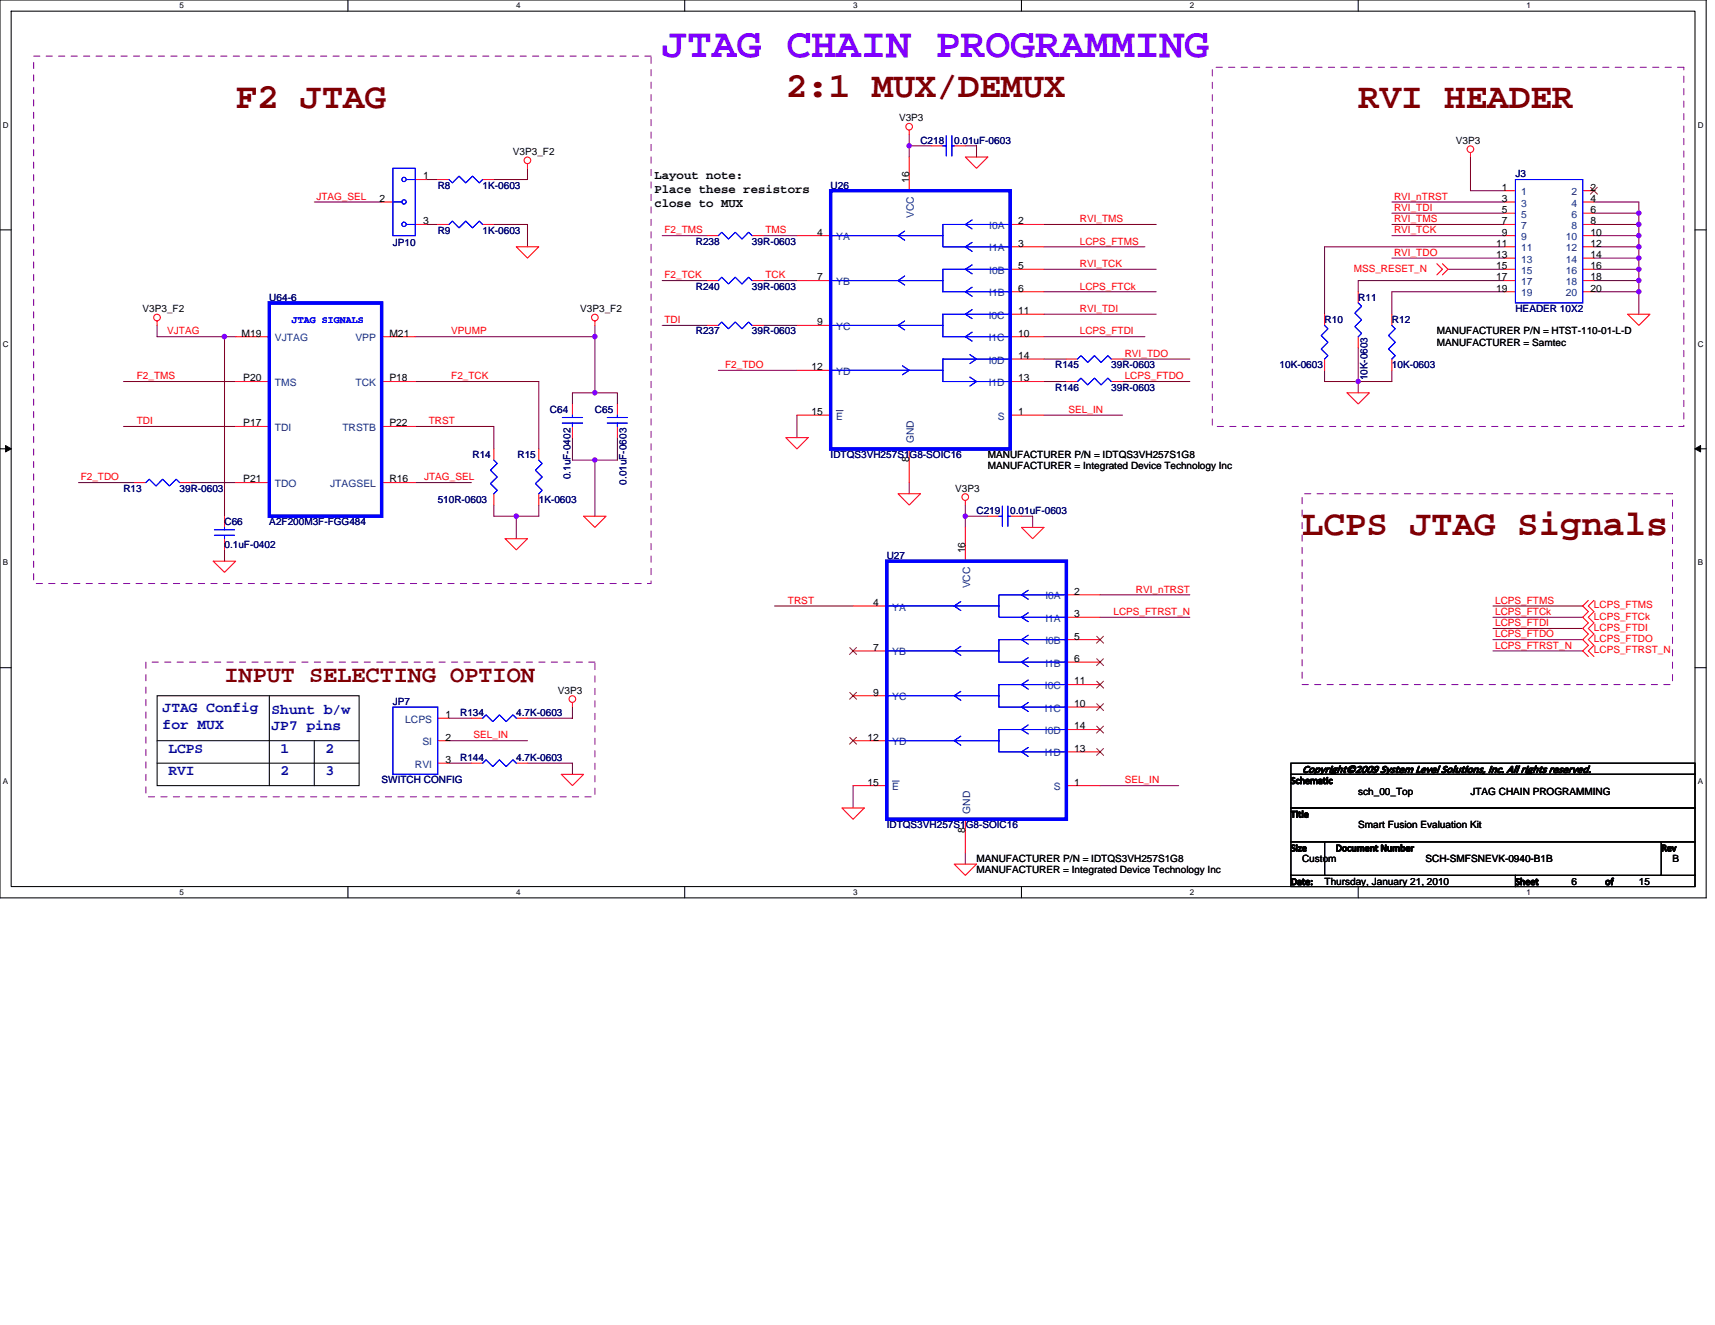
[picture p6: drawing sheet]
<svg xmlns="http://www.w3.org/2000/svg" width="279mm" height="216mm" viewBox="0 0 279 216" stroke-linecap="round" stroke-linejoin="round" font-family="sans-serif">
<path d="M0 0h278v146.3h-278zM1.8 1.8h274.3v142.7h-274.3z" fill="none" stroke="#000" stroke-width=".17"/>
<g fill="#fff">
<path d="M29.3 .2h.7v1.5h-.7z"/>
<path d="M29.3 144.7h.7v1.4h-.7z"/>
</g>
<path d="M56.7 0v1.8M56.7 144.5v1.8" fill="none" stroke="#000" stroke-width=".17"/>
<g fill="#fff">
<path d="M84.1 .2h.7v1.5h-.7z"/>
<path d="M84.1 144.7h.7v1.4h-.7z"/>
</g>
<path d="M111.5 0v1.8M111.5 144.5v1.8" fill="none" stroke="#000" stroke-width=".17"/>
<g fill="#fff">
<path d="M139 .2h.7v1.5h-.7z"/>
<path d="M139 144.7h.7v1.4h-.7z"/>
</g>
<path d="M166.4 0v1.8M166.4 144.5v1.8" fill="none" stroke="#000" stroke-width=".17"/>
<g fill="#fff">
<path d="M193.8 .2h.8v1.5h-.8z"/>
<path d="M193.8 144.7h.8v1.4h-.8z"/>
</g>
<path d="M221.3 0v1.8M221.3 144.5v1.8" fill="none" stroke="#000" stroke-width=".17"/>
<g fill="#fff">
<path d="M248.7 .2h.7v1.5h-.7z"/>
<path d="M248.7 144.7h.7v1.4h-.7z"/>
<path d="M.5 19.6h.9v1.5h-.9z"/>
<path d="M276.6 19.6h1v1.5h-1z"/>
<path d="M.5 55.3h.9v1.4h-.9z"/>
<path d="M276.6 55.3h1v1.4h-1z"/>
</g>
<path d="M0 37.5h1.8M276.1 37.5h1.9" fill="none" stroke="#000" stroke-width=".17"/>
<g fill="#fff">
<path d="M.5 91h.8v1.4h-.8z"/>
<path d="M276.6 91h.9v1.4h-.9z"/>
</g>
<path d="M0 73.1h1.8M276.1 73.1h1.9" fill="none" stroke="#000" stroke-width=".17"/>
<path d="M.9 72.6l.9 .5-.9 .5zM276.1 73.1l1-.5v1z" fill="#000" stroke="#000" stroke-width=".16"/>
<g fill="#fff">
<path d="M.5 126.6h.8v1.5h-.8z"/>
<path d="M276.6 126.6h.9v1.5h-.9z"/>
</g>
<g fill="none" stroke="#000" stroke-width=".17">
<path d="M0 108.8h1.8M25.6 113.4h32.9v14.6h-32.9zM43.9 113.4v14.6M276.1 108.8h1.9M25.6 120.7h32.9M25.6 124.4h32.9M51.2 120.7v7.3M210.3 126.2h65.8v5.5h-65.8zM210.3 131.7h65.8v5.5h-65.8zM210.3 137.2h5.5v5.4h-5.5zM210.3 124.4h65.8v1.8h-65.8zM215.8 137.2h54.9v5.4h-54.9z"/>
<path d="M270.7 137.2h5.4v5.4h-5.4zM210.3 142.6h36.6v1.9h-36.6zM246.9 142.6h29.2v1.9h-29.2z"/>
</g>
<g fill="none" stroke="#800040" stroke-width=".17">
<path d="M51.2 32.9h11M69.5 36.6h1.8M69.5 29.3h1.8M80.5 36.6h5.4v3.6M85.9 27.4v1.9h-5.4M107.9 38.4h7.3M124.4 38.4h5.4M148.1 21.9v1.9h3.7M148.1 23.8v1.8M157.3 23.8h1.8v1.8M170.1 36.6h18.3M226.8 32.9h18.2"/>
<path d="M226.8 36.6h18.2M226.8 38.4h18.2M226.8 34.7h18.2M239.6 25.6v5.5h5.4M259.7 32.9h7.3v18.3M259.7 36.6h7.3M259.7 38.4h7.3M259.7 34.7h7.3M25.6 53v1.9h12.8M36.6 54.9v29.2M67.6 54.9h29.3M96.9 53v11"/>
<path d="M107.9 45.7h7.3M107.9 53h7.3M124.4 45.7h5.4M124.4 53h5.4M170.1 54.9h16.4M170.1 47.5h18.3M170.1 40.2h16.4M170.1 43.9h18.3M170.1 58.5h3.6M170.1 51.2h18.3M182.9 58.5h10.9M221.3 56.7v7.3"/>
<path d="M226.8 42.1h18.2M235.9 43.9h9.1M245 47.5h-18.2v3.7M245 40.2h-29.2v11M245 45.7h-23.7v1.8M259.7 42.1h7.3M259.7 47.5h7.3M259.7 40.2h7.3M259.7 43.9h7.3M259.7 45.7h7.3M12.8 78.6h9.1M20.1 62.2h18.3"/>
<path d="M20.1 69.5h18.3M31.1 78.6h7.3M67.6 62.2h20.2v11M67.6 69.5h12.9v3.7M67.6 78.6h9.2M93.3 71.3v3.7h7.3v-3.7M96.9 64h3.7v1.8M96.9 64h-3.6v1.8M96.9 75v9.1M117 60.3h12.8M129.8 67.6v3.7M148.1 78.6v1.9"/>
<path d="M170.1 62.2h3.6M170.1 67.6h12.8M182.9 62.2h10.9M215.8 60.3v1.9h11v-1.9M36.6 89.6v1.8M80.5 82.3v1.8h7.3v-1.8M84.1 84.1v3.7M126.2 98.7h12.8M157.3 82.3v1.8h3.6M157.3 84.1v1.8M166.4 84.1h1.8v1.8M179.2 96.9h14.6"/>
<path d="M243.2 98.7h14.7M73.2 117h3.6M93.3 115.2v1.8h-7.4M179.2 100.6h14.6M243.2 100.6h14.7M243.2 106.1h14.7M243.2 104.2h14.7M243.2 102.4h14.7M73.2 120.7h12.7M73.2 124.4h3.6M85.9 124.4h7.4v1.8M139 128v3.7"/>
<path d="M157.3 139v1.8M179.2 128h12.8"/>
</g>
<g fill="#f0f" stroke="#f0f" stroke-width=".17">
<circle cx="96.9" cy="75" r=".35"/>
<circle cx="96.9" cy="54.8" r=".36"/>
<circle cx="36.6" cy="54.8" r=".36"/>
<circle cx="267" cy="38.4" r=".35"/>
<circle cx="267" cy="42" r=".35"/>
<circle cx="267" cy="36.6" r=".36"/>
<circle cx="84.1" cy="84.1" r=".35"/>
<circle cx="267" cy="40.2" r=".36"/>
<circle cx="267" cy="47.5" r=".35"/>
<circle cx="96.9" cy="64" r=".36"/>
<circle cx="267" cy="43.9" r=".35"/>
<circle cx="267" cy="45.7" r=".36"/>
<circle cx="157.3" cy="84.1" r=".35"/>
<circle cx="221.3" cy="62.2" r=".35"/>
<circle cx="148.1" cy="23.8" r=".35"/>
<circle cx="267" cy="34.7" r=".35"/>
</g>
<g fill="none" stroke="#f00" stroke-width=".17">
<path d="M62.2 32.9h1.8M67.6 36.6h1.9M67.6 29.3h1.9M71.3 36.6h1.9M71.3 29.3h1.9M78.6 36.6h1.9M78.6 29.3h1.9M85.9 26.7v.7M115.2 38.4h1.8M122.5 38.4h1.9M129.8 38.4h5.5M148.1 21.2v.7"/>
<path d="M148.1 25.6v5.5M151.8 23.8h1.8M155.4 23.8h1.9M157.3 25.6h3.6l-1.8 1.8zM164.6 36.6h5.5M239.6 24.9v.7M245 31.1h1.9M245 32.9h1.9M245 34.7h1.9M245 36.6h1.9M245 38.4h1.9M257.9 31.1h1.8"/>
<path d="M257.9 32.9h1.8M257.9 34.7h1.8M257.9 36.6h1.8M257.9 38.4h1.8M25.6 52.3v.7M38.4 54.9h5.5M62.2 54.9h5.4M84.1 40.2h3.7l-1.9 1.9zM96.9 52.3v.7M115.2 45.7h1.8M115.2 53h1.8M122.5 45.7h1.9"/>
<path d="M122.5 53h1.9M129.8 45.7h5.5M129.8 53h5.5M164.6 58.5h5.5M164.6 54.9h5.5M164.6 40.2h5.5M164.6 43.9h5.5M164.6 47.5h5.5M164.6 51.2h5.5M173.7 58.5h1.9M181 58.5h1.9M215.8 51.2v1.8"/>
<path d="M215.8 58.5v1.8M221.3 47.5v1.9M221.3 54.9v1.8M226.8 51.2v1.8M226.8 58.5v1.8M234.1 43l.9 .9-.9 .9M235 43l.9 .9-.9 .9M245 40.2h1.9M245 42.1h1.9M245 43.9h1.9M245 45.7h1.9M245 47.5h1.9"/>
<path d="M257.9 40.2h1.8M257.9 42.1h1.8M257.9 43.9h1.8M257.9 45.7h1.8M257.9 47.5h1.8M265.2 51.2h3.6l-1.8 1.8zM21.9 78.6h1.9M29.3 78.6h1.8M38.4 78.6h5.5M38.4 62.2h5.5M38.4 69.5h5.5M62.2 78.6h5.4"/>
<path d="M62.2 62.2h5.4M62.2 69.5h5.4M80.5 73.2v1.8M87.8 73.2v1.8M93.3 65.8v1.8M93.3 69.5v1.8M100.6 65.8v1.8M100.6 69.5v1.8M128 71.3h3.7l-1.9 1.9zM129.8 67.6h5.5M129.8 60.3h5.5M148.1 73.2v5.4"/>
<path d="M164.6 62.2h5.5M164.6 67.6h5.5M173.7 62.2h1.9M181 62.2h1.9M219.5 64h3.6l-1.8 1.8zM34.7 91.4h3.7l-1.8 1.9zM36.6 84.1v1.8M36.6 87.8v1.8M80.5 80.5v1.8M82.3 87.8h3.6l-1.8 1.8zM87.8 80.5v1.8M95.1 84.1h3.6l-1.8 1.8z"/>
<path d="M139 98.7h5.5M146.3 80.5h3.6l-1.8 1.8zM157.3 81.6v.7M157.3 85.9v5.5M160.9 84.1h1.9M164.6 84.1h1.8M166.4 85.9h3.7l-1.9 1.9zM173.7 96.9h5.5M258.8 97.8l-.9 .9 .9 1-.9 .9 .9 .9-.9 .9 .9 .9-.9 .9 .9 1-.9 .9 .9 .9M259.7 97.8l-.9 .9 .9 1-.9 .9 .9 .9-.9 .9 .9 .9-.9 .9 .9 1-.9 .9 .9 .9M71.3 117h1.9M76.8 117h1.8"/>
<path d="M84.1 117h1.8M93.3 114.5v.7M139 106.1h5.5M139 113.4h5.5M173.7 100.6h5.5M173.7 104.2h5.5M173.7 107.9h5.5M173.7 115.2h5.5M173.7 111.5h5.5M173.7 118.9h5.5M71.3 120.7h1.9M71.3 124.4h1.9"/>
<path d="M76.8 124.4h1.8M84.1 124.4h1.8M91.4 126.2h3.7l-1.8 1.8zM137.2 131.7h3.6l-1.8 1.8zM139 128h5.5M139 120.7h5.5M157.3 133.5v5.5M173.7 128h5.5M173.7 122.5h5.5M155.4 140.8h3.7l-1.8 1.8z"/>
<circle cx="85.9" cy="26.1" r=".54"/>
<circle cx="148.1" cy="20.6" r=".54"/>
<circle cx="239.6" cy="24.3" r=".54"/>
<circle cx="25.6" cy="51.7" r=".54"/>
<circle cx="96.9" cy="51.7" r=".54"/>
<circle cx="157.3" cy="81" r=".54"/>
<circle cx="93.2" cy="113.9" r=".54"/>
</g>
<path d="M5.5 9.1h100.6v86h-100.6zM197.5 11h76.8v58.5h-76.8zM212.1 80.5h60.4v31h-60.4zM23.8 107.9h73.1v21.9h-73.1z" fill="none" stroke="#800080" stroke-width=".16" stroke-dasharray="1 1 1 1 1 1 1 1"/>
<g fill="none" stroke="#00f" stroke-width=".17">
<path d="M64 27.4h3.6v11h-3.6zM64 32.9h1.5M66.2 36.6h1.4M66.2 29.3h1.4M73.2 29.3l.5 .5 1.1-1.1 1.1 1.1 1.1-1.1 1.1 1.1 .5-.5M73.2 36.6l.5-.6 1.1 1.1 1.1-1.1 1.1 1.1 1.1-1.1 .5 .6M117 38.4l.6-.6 1.1 1.1 1.1-1.1 1.1 1.1 1.1-1.1 .5 .6M135.3 38.4h18.3M147.4 37.7l-1.1 .7 1.1 .7M153.6 23.8h.6M154.2 22.1v3.3M155.1 23.8h.3"/>
<path d="M155.1 22.1v3.3M158.4 35.8l-1.1 .8 1.1 .7M158.4 39.5l-1.1 .7 1.1 .8M164.6 36.6h-11v3.6h11M246.9 29.3h11v20.1h-11zM117 45.7l.6-.5 1.1 1.1 1.1-1.1 1.1 1.1 1.1-1.1 .5 .5M117 53l.6-.5 1.1 1.1 1.1-1.1 1.1 1.1 1.1-1.1 .5 .5M135.3 45.7h18.3M135.3 53h18.3M147 59.6l1.1 .7-1.1 .8M147.4 45l-1.1 .7 1.1 .7M147.4 52.3l-1.1 .7 1.1 .8"/>
<path d="M158 57.8l1.1 .7-1.1 .7M158.4 46.8l-1.1 .7 1.1 .8M158.4 43.2l-1.1 .7 1.1 .7M158.4 54.1l-1.1 .8 1.1 .7M158.4 50.5l-1.1 .7 1.1 .7M164.6 43.9h-11v3.6h11M164.6 51.2h-11v3.7h11M164.6 58.5h-11v3.7h11M175.6 58.5l.5-.5 1.1 1.1 1.1-1.1 1.1 1.1 1.1-1.1 .5 .5M215.8 53l.5 .6-1.1 1.1 1.1 1.1-1.1 1.1 1.1 1.1-.5 .5M221.3 49.4l.5 .5-1.1 1.1 1.1 1.1-1.1 1.1 1.1 1.1-.5 .6M226.8 53l.5 .6-1.1 1.1 1.1 1.1-1.1 1.1 1.1 1.1-.5 .5"/>
<path d="M23.8 78.6l.5-.5 1.1 1.1 1.1-1.1 1.1 1.1 1.1-1.1 .6 .5M80.5 75l.5 .5-1.1 1.1 1.1 1.1-1.1 1.1 1.1 1.1-.5 .6M87.8 75l.5 .5-1.1 1.1 1.1 1.1-1.1 1.1 1.1 1.1-.5 .6M91.6 68.9h3.3M91.6 68h3.3M93.3 67.6v.4M93.3 68.9v.6M98.9 68.9h3.3M98.9 68h3.3M100.6 67.6v.4M100.6 68.9v.6M135.3 60.3h18.3"/>
<path d="M158 61.4l1.1 .8-1.1 .7M175.6 62.2l.5-.6 1.1 1.1 1.1-1.1 1.1 1.1 1.1-1.1 .5 .6M34.9 87.2h3.3M34.9 86.3h3.3M36.6 85.9v.4M36.6 87.2v.6M144.5 98.7h18.3M156.5 98l-1.1 .7 1.1 .8M162.8 84.1h.5M163.3 82.5v3.3M164.2 84.1h.4M164.2 82.5v3.3"/>
<path d="M167.5 96.2l-1.1 .7 1.1 .7M167.5 99.8l-1.1 .8 1.1 .7M173.7 96.9h-10.9v3.7h10.9M64 115.2h7.3v11h-7.3zM78.6 117l.6-.5 1.1 1.1 1.1-1.1 1.1 1.1 1.1-1.1 .5 .5M144.5 106.1h18.3M144.5 113.4h18.3M156.5 105.3l-1.1 .8 1.1 .7M156.5 112.6l-1.1 .8 1.1 .7M156.5 120l-1.1 .7 1.1 .7M167.5 107.2l-1.1 .7 1.1 .7M167.5 103.5l-1.1 .7 1.1 .8"/>
<path d="M167.5 114.5l-1.1 .7 1.1 .7M167.5 110.8l-1.1 .7 1.1 .8M167.5 118.1l-1.1 .8 1.1 .7M173.7 104.2h-10.9v3.7h10.9M173.7 111.5h-10.9v3.7h10.9M173.7 118.9h-10.9v3.6h10.9M78.6 124.4l.6-.6 1.1 1.1 1.1-1.1 1.1 1.1 1.1-1.1 .5 .6M144.5 120.7h18.3M167.5 121.8l-1.1 .7 1.1 .8"/>
<circle cx="65.8" cy="36.6" r=".36"/>
<circle cx="65.8" cy="32.9" r=".35"/>
<circle cx="65.8" cy="29.2" r=".35"/>
</g>
<path d="M135.3 31.1h29.3v42.1h-29.3zM43.9 49.4h18.3v34.7h-18.3zM144.5 91.4h29.2v42.1h-29.2z" fill="none" stroke="#00f" stroke-width=".53"/>
<g fill="none" stroke="#804000" stroke-width=".16">
<path d="M259.1 30.5l1.1 1.1M260.2 30.5l-1.1 1.1M138.4 105.5l1.2 1.1M138.4 112.8l1.2 1.1M139.5 105.5l-1.1 1.1M139.5 112.8l-1.1 1.1M178.7 103.7l1.1 1.1M178.7 107.3l1.1 1.2M178.7 114.7l1.1 1.1M178.7 111l1.1 1.1M178.7 118.3l1.1 1.1M179.8 111l-1.2 1.1"/>
<path d="M179.8 103.7l-1.2 1.1M179.8 107.3l-1.2 1.2M179.8 114.7l-1.2 1.1M179.8 118.3l-1.2 1.1M138.4 120.1l1.2 1.2M139.5 120.1l-1.1 1.2M178.7 122l1.1 1.1M179.8 122l-1.2 1.1"/>
</g>
<path d="M136.2 66.9h1.2M145.4 127.3h1.1" fill="none" stroke="#004080" stroke-width=".16"/>
<text font-size="6.8" fill="#8000ff" x="107.9" y="9.3">JTAG CHAIN PROGRAMMING</text>
<g font-size="5.8" fill="#800000">
<text x="38.4" y="17.7">F2 JTAG</text>
<text x="128" y="15.8">2:1 MUX/DEMUX</text>
<text x="221.3" y="17.7">RVI HEADER</text>
<text x="212.1" y="87.2">LCPS JTAG Signals</text>
</g>
<text font-size="3.8" fill="#800000" x="36.6" y="111.1">INPUT SELECTING OPTION</text>
<g font-size="2.4" fill="#0000a0">
<text x="26.5" y="116.1">JTAG Config</text>
<text x="26.5" y="118.8">for MUX</text>
<text x="44.2" y="116.3">Shunt b/w</text>
<text x="44.2" y="119">JP7 pins</text>
<text x="27.4" y="122.7">LCPS</text>
<text x="45.7" y="122.7">1</text>
<text x="53" y="122.7">2</text>
<text x="27.4" y="126.3">RVI</text>
<text x="45.7" y="126.3">2</text>
<text x="53" y="126.3">3</text>
</g>
<g font-size="2">
<text x="106.6" y="29.1">Layout note:</text>
<text x="106.6" y="31.4">Place these resistors</text>
<text x="106.6" y="33.7">close to MUX</text>
</g>
<g font-size="1.7">
<text x="68.9" y="29.2">1</text>
<text x="148.1" y="29.8" transform="rotate(-90 148.1 29.8)">16</text>
<text x="61.8" y="32.9">2</text>
<text x="244.7" y="31.1">1</text>
<text x="244.7" y="32.9">3</text>
<text x="244.7" y="34.7">5</text>
<text x="259.1" y="31.1">2</text>
<text x="259.1" y="32.9">4</text>
<text x="259.1" y="34.7">6</text>
<text x="68.9" y="36.6">3</text>
<text x="133.1" y="38.4">4</text>
<text x="165.9" y="36.6">2</text>
<text x="165.9" y="40.2">3</text>
<text x="243.8" y="40.2">11</text>
<text x="244.7" y="36.6">7</text>
<text x="244.7" y="38.4">9</text>
<text x="259.1" y="38.4">10</text>
<text x="259.1" y="40.2">12</text>
<text x="259.1" y="36.6">8</text>
<text x="133.1" y="45.7">7</text>
<text x="165.9" y="43.9">5</text>
<text x="165.9" y="47.5">6</text>
<text x="243.8" y="42">13</text>
<text x="243.8" y="43.9">15</text>
<text x="243.8" y="45.7">17</text>
<text x="243.8" y="47.5">19</text>
<text x="259.1" y="42">14</text>
<text x="259.1" y="43.9">16</text>
<text x="259.1" y="45.7">18</text>
<text x="259.1" y="47.5">20</text>
<text x="133.1" y="53">9</text>
<text x="165.9" y="51.2">11</text>
<text x="39.3" y="54.8">M19</text>
<text x="63.4" y="54.8">M21</text>
<text x="165.9" y="54.8">10</text>
<text x="165.9" y="58.5">14</text>
<text x="39.6" y="62.1">P20</text>
<text x="63.4" y="62.1">P18</text>
<text x="132.2" y="60.3">12</text>
<text x="165.9" y="62.1">13</text>
<text x="39.6" y="69.5">P17</text>
<text x="63.4" y="69.5">P22</text>
<text x="132.2" y="67.6">15</text>
<text x="165.9" y="67.6">1</text>
<text x="148.1" y="75.4" transform="rotate(-90 148.1 75.4)">8</text>
<text x="39.6" y="78.6">P21</text>
<text x="63.4" y="78.6">R16</text>
<text x="157.2" y="90.2" transform="rotate(-90 157.2 90.2)">16</text>
<text x="142.3" y="98.7">4</text>
<text x="175" y="96.9">2</text>
<text x="175" y="100.6">3</text>
<text x="142.3" y="106">7</text>
<text x="175" y="104.2">5</text>
<text x="175" y="107.9">6</text>
<text x="142.3" y="113.3">9</text>
<text x="175" y="111.5">11</text>
<text x="72.6" y="117">1</text>
<text x="175" y="115.2">10</text>
<text x="175" y="118.9">14</text>
<text x="72.6" y="124.3">3</text>
<text x="72.6" y="120.7">2</text>
<text x="141.3" y="120.7">12</text>
<text x="175" y="122.5">13</text>
<text x="212.1" y="125.9">Copyright©2009 System Level Solutions, Inc. All rights reserved.</text>
<text x="141.3" y="128">15</text>
<text x="175" y="128">1</text>
<text x="157.2" y="135.7" transform="rotate(-90 157.2 135.7)">8</text>
</g>
<g font-size="1.7" fill="#004080">
<text x="148.9" y="35.5" transform="rotate(-90 148.9 35.5)">VCC</text>
<text x="247.8" y="31.8">1</text>
<text x="247.8" y="33.7">3</text>
<text x="247.8" y="35.5">5</text>
<text x="256" y="31.8">2</text>
<text x="256" y="33.7">4</text>
<text x="256" y="35.5">6</text>
<text x="136.2" y="39.1">YA</text>
<text x="161.2" y="37.3">I0A</text>
<text x="161.2" y="41">I1A</text>
<text x="247.8" y="37.3">7</text>
<text x="247.8" y="39.1">9</text>
<text x="247.8" y="41">11</text>
<text x="255.1" y="39.1">10</text>
<text x="255.1" y="41">12</text>
<text x="256" y="37.3">8</text>
<text x="136.2" y="46.5">YB</text>
<text x="161.2" y="44.6">I0B</text>
<text x="247.8" y="42.8">13</text>
<text x="247.8" y="44.6">15</text>
<text x="247.8" y="46.5">17</text>
<text x="255.1" y="42.8">14</text>
<text x="255.1" y="44.6">16</text>
<text x="255.1" y="46.5">18</text>
<text x="136.2" y="53.8">YC</text>
<text x="161.1" y="51.9">I0C</text>
<text x="161.2" y="48.3">I1B</text>
<text x="247.8" y="48.3">19</text>
<text x="255.1" y="48.3">20</text>
<text x="44.8" y="55.6">VJTAG</text>
<text x="57.9" y="55.6">VPP</text>
<text x="161.1" y="55.6">I1C</text>
<text x="161.1" y="59.2">I0D</text>
<text x="44.8" y="62.9">TMS</text>
<text x="57.9" y="62.9">TCK</text>
<text x="136.2" y="61.1">YD</text>
<text x="161.1" y="62.9">I1D</text>
<text x="44.8" y="70.2">TDI</text>
<text x="55.8" y="70.2">TRSTB</text>
<text x="136.2" y="68.4">E</text>
<text x="162.6" y="68.4">S</text>
<text x="148.9" y="72.2" transform="rotate(-90 148.9 72.2)">GND</text>
<text x="44.8" y="79.4">TDO</text>
<text x="53.8" y="79.4">JTAGSEL</text>
<text x="158" y="95.9" transform="rotate(-90 158 95.9)">VCC</text>
<text x="145.4" y="99.5">YA</text>
<text x="170.3" y="97.7">I0A</text>
<text x="170.3" y="101.3">I1A</text>
<text x="145.4" y="106.8">YB</text>
<text x="170.3" y="105">I0B</text>
<text x="170.2" y="112.3">I0C</text>
<text x="170.3" y="108.6">I1B</text>
<text x="66" y="117.8">LCPS</text>
<text x="145.4" y="114.1">YC</text>
<text x="170.2" y="116">I1C</text>
<text x="170.2" y="119.6">I0D</text>
<text x="67.6" y="125.1">RVI</text>
<text x="68.8" y="121.4">SI</text>
<text x="145.4" y="121.4">YD</text>
<text x="170.2" y="123.3">I1D</text>
<text x="145.4" y="128.8">E</text>
<text x="171.7" y="128.8">S</text>
<text x="158" y="132.6" transform="rotate(-90 158 132.6)">GND</text>
</g>
<g font-size="1.6">
<text x="146.5" y="19.8">V3P3</text>
<text x="237.2" y="23.4">V3P3</text>
<text x="83.6" y="25.3">V3P3_F2</text>
<text x="23.2" y="50.8">V3P3_F2</text>
<text x="94.5" y="50.8">V3P3_F2</text>
<text x="234.1" y="54.5">MANUFACTURER P/N = HTST-110-01-L-D</text>
<text x="234.1" y="56.3">MANUFACTURER = Samtec</text>
<text x="160.9" y="74.6">MANUFACTURER P/N = IDTQS3VH257S1G8</text>
<text x="160.9" y="76.5">MANUFACTURER = Integrated Device Technology Inc</text>
<text x="155.6" y="80.1">V3P3</text>
<text x="90.9" y="113">V3P3</text>
<text x="210.3" y="127.7">Schematic</text>
<text x="221.3" y="129.5">sch_00_Top</text>
<text x="239.6" y="129.5">JTAG CHAIN PROGRAMMING</text>
<text x="210.3" y="133.2">Title</text>
<text x="221.3" y="135">Smart Fusion Evaluation Kit</text>
<text x="159.1" y="140.5">MANUFACTURER P/N = IDTQS3VH257S1G8</text>
<text x="159.1" y="142.3">MANUFACTURER = Integrated Device Technology Inc</text>
<text x="210.3" y="138.7">Size</text>
<text x="212.1" y="140.5">Custom</text>
<text x="217.6" y="138.7">Document Number</text>
<text x="232.2" y="140.5">SCH-SMFSNEVK-0940-B1B</text>
<text x="270.7" y="138.7">Rev</text>
<text x="272.5" y="140.5">B</text>
<text x="210.3" y="144.2">Date:</text>
<text x="215.8" y="144.1">Thursday, January 21, 2010</text>
<text x="246.9" y="144.2">Sheet</text>
<text x="256" y="144.1">6</text>
<text x="261.5" y="144.2">of</text>
<text x="267" y="144.1">15</text>
</g>
<g font-size="1.6" fill="#000080">
<text x="149.9" y="23.4">C218</text>
<text x="155.4" y="23.4">0.01uF-0603</text>
<text x="246.9" y="28.9">J3</text>
<text x="71.3" y="30.7">R8</text>
<text x="78.6" y="30.7">1K-0603</text>
<text x="135.3" y="30.7">U26</text>
<text x="64" y="40.1">JP10</text>
<text x="71.3" y="38.1">R9</text>
<text x="78.6" y="38.1">1K-0603</text>
<text x="113.4" y="39.9">R238</text>
<text x="122.5" y="39.9">39R-0603</text>
<text x="113.4" y="47.2">R240</text>
<text x="122.5" y="47.2">39R-0603</text>
<text x="43.9" y="49">U64-6</text>
<text x="215.8" y="52.7">R10</text>
<text x="221.3" y="49">R11</text>
<text x="226.8" y="52.7">R12</text>
<text x="246.9" y="50.8">HEADER 10X2</text>
<text x="113.4" y="54.5">R237</text>
<text x="122.5" y="54.5">39R-0603</text>
<text x="171.9" y="60">R145</text>
<text x="181" y="60">39R-0603</text>
<text x="208.5" y="60">10K-0603</text>
<text x="226.8" y="60">10K-0603</text>
<text x="171.9" y="63.6">R146</text>
<text x="181" y="63.6">39R-0603</text>
<text x="222.8" y="62" transform="rotate(-90 222.8 62)">10K-0603</text>
<text x="89.6" y="67.3">C64</text>
<text x="96.9" y="67.3">C65</text>
<text x="77" y="74.6">R14</text>
<text x="84.3" y="74.6">R15</text>
<text x="135.3" y="74.6">IDTQS3VH257S1G8-SOIC16</text>
<text x="20.1" y="80.1">R13</text>
<text x="29.3" y="80.1">39R-0603</text>
<text x="71.3" y="81.9">510R-0603</text>
<text x="87.8" y="81.9">1K-0603</text>
<text x="92.9" y="78.1" transform="rotate(-90 92.9 78.1)">0.1uF-0402</text>
<text x="102.1" y="79" transform="rotate(-90 102.1 79)">0.01uF-0603</text>
<text x="159.1" y="83.8">C219</text>
<text x="164.6" y="83.8">0.01uF-0603</text>
<text x="36.6" y="85.6">C66</text>
<text x="36.6" y="89.3">0.1uF-0402</text>
<text x="43.9" y="85.6">A2F200M3F-FGG484</text>
<text x="144.5" y="91.1">U27</text>
<text x="64" y="114.9">JP7</text>
<text x="75" y="116.7">R134</text>
<text x="84.1" y="116.7">4.7K-0603</text>
<text x="75" y="124">R144</text>
<text x="84.1" y="124">4.7K-0603</text>
<text x="62.2" y="127.7">SWITCH CONFIG</text>
<text x="144.5" y="135">IDTQS3VH257S1G8-SOIC16</text>
</g>
<g font-size="1.6" fill="#f00">
<text x="51.6" y="32.6">JTAG_SEL</text>
<text x="227.1" y="32.6">RVI_nTRST</text>
<text x="227.1" y="34.4">RVI_TDI</text>
<text x="108.2" y="38">F2_TMS</text>
<text x="124.7" y="38">TMS</text>
<text x="175.9" y="36.2">RVI_TMS</text>
<text x="175.9" y="39.9">LCPS_FTMS</text>
<text x="227.1" y="41.7">RVI_TDO</text>
<text x="227.1" y="36.2">RVI_TMS</text>
<text x="227.1" y="38">RVI_TCK</text>
<text x="108.2" y="45.4">F2_TCK</text>
<text x="124.7" y="45.4">TCK</text>
<text x="175.9" y="43.5">RVI_TCK</text>
<text x="175.9" y="47.2">LCPS_FTCk</text>
<text x="220.5" y="44.3">MSS_RESET_N</text>
<text x="108.2" y="52.7">TDI</text>
<text x="175.9" y="50.8">RVI_TDI</text>
<text x="27.2" y="54.5">VJTAG</text>
<text x="73.5" y="54.5">VPUMP</text>
<text x="118.1" y="60">F2_TDO</text>
<text x="175.9" y="54.5">LCPS_FTDI</text>
<text x="183.2" y="58.1">RVI_TDO</text>
<text x="22.3" y="61.8">F2_TMS</text>
<text x="73.5" y="61.8">F2_TCK</text>
<text x="183.2" y="61.8">LCPS_FTDO</text>
<text x="22.3" y="69.1">TDI</text>
<text x="69.8" y="69.1">TRST</text>
<text x="174.1" y="67.3">SEL_IN</text>
<text x="13.1" y="78.3">F2_TDO</text>
<text x="69.1" y="78.3">JTAG_SEL</text>
<text x="128.4" y="98.4">TRST</text>
<text x="181.4" y="100.2">LCPS_FTRST_N</text>
<text x="185.1" y="96.6">RVI_nTRST</text>
<text x="243.6" y="100.2">LCPS_FTCk</text>
<text x="243.6" y="98.4">LCPS_FTMS</text>
<text x="259.7" y="101">LCPS_FTCk</text>
<text x="259.7" y="99.1">LCPS_FTMS</text>
<text x="243.6" y="105.7">LCPS_FTRST_N</text>
<text x="243.6" y="103.9">LCPS_FTDO</text>
<text x="243.6" y="102">LCPS_FTDI</text>
<text x="259.7" y="106.4">LCPS_FTRST_N</text>
<text x="259.7" y="104.6">LCPS_FTDO</text>
<text x="259.7" y="102.8">LCPS_FTDI</text>
<text x="77.2" y="120.3">SEL_IN</text>
<text x="183.2" y="127.7">SEL_IN</text>
</g>
<text font-size="1.6" fill="#00f" x="47.5" y="52.6">JTAG SIGNALS</text>
<g font-size="1.3">
<text x="29.3" y="1.4">5</text>
<text x="84.1" y="1.4">4</text>
<text x="139" y="1.4">3</text>
<text x="193.8" y="1.4">2</text>
<text x="248.7" y="1.4">1</text>
<text x=".5" y="20.8">D</text>
<text x="276.6" y="20.8">D</text>
<text x=".5" y="56.5">C</text>
<text x="276.6" y="56.5">C</text>
<text x=".5" y="92.1">B</text>
<text x="276.6" y="92.1">B</text>
<text x=".5" y="127.8">A</text>
<text x="276.6" y="127.8">A</text>
<text x="29.3" y="145.8">5</text>
<text x="84.1" y="145.8">4</text>
<text x="139" y="145.8">3</text>
<text x="193.8" y="145.8">2</text>
<text x="248.7" y="145.8">1</text>
</g>
</svg>
